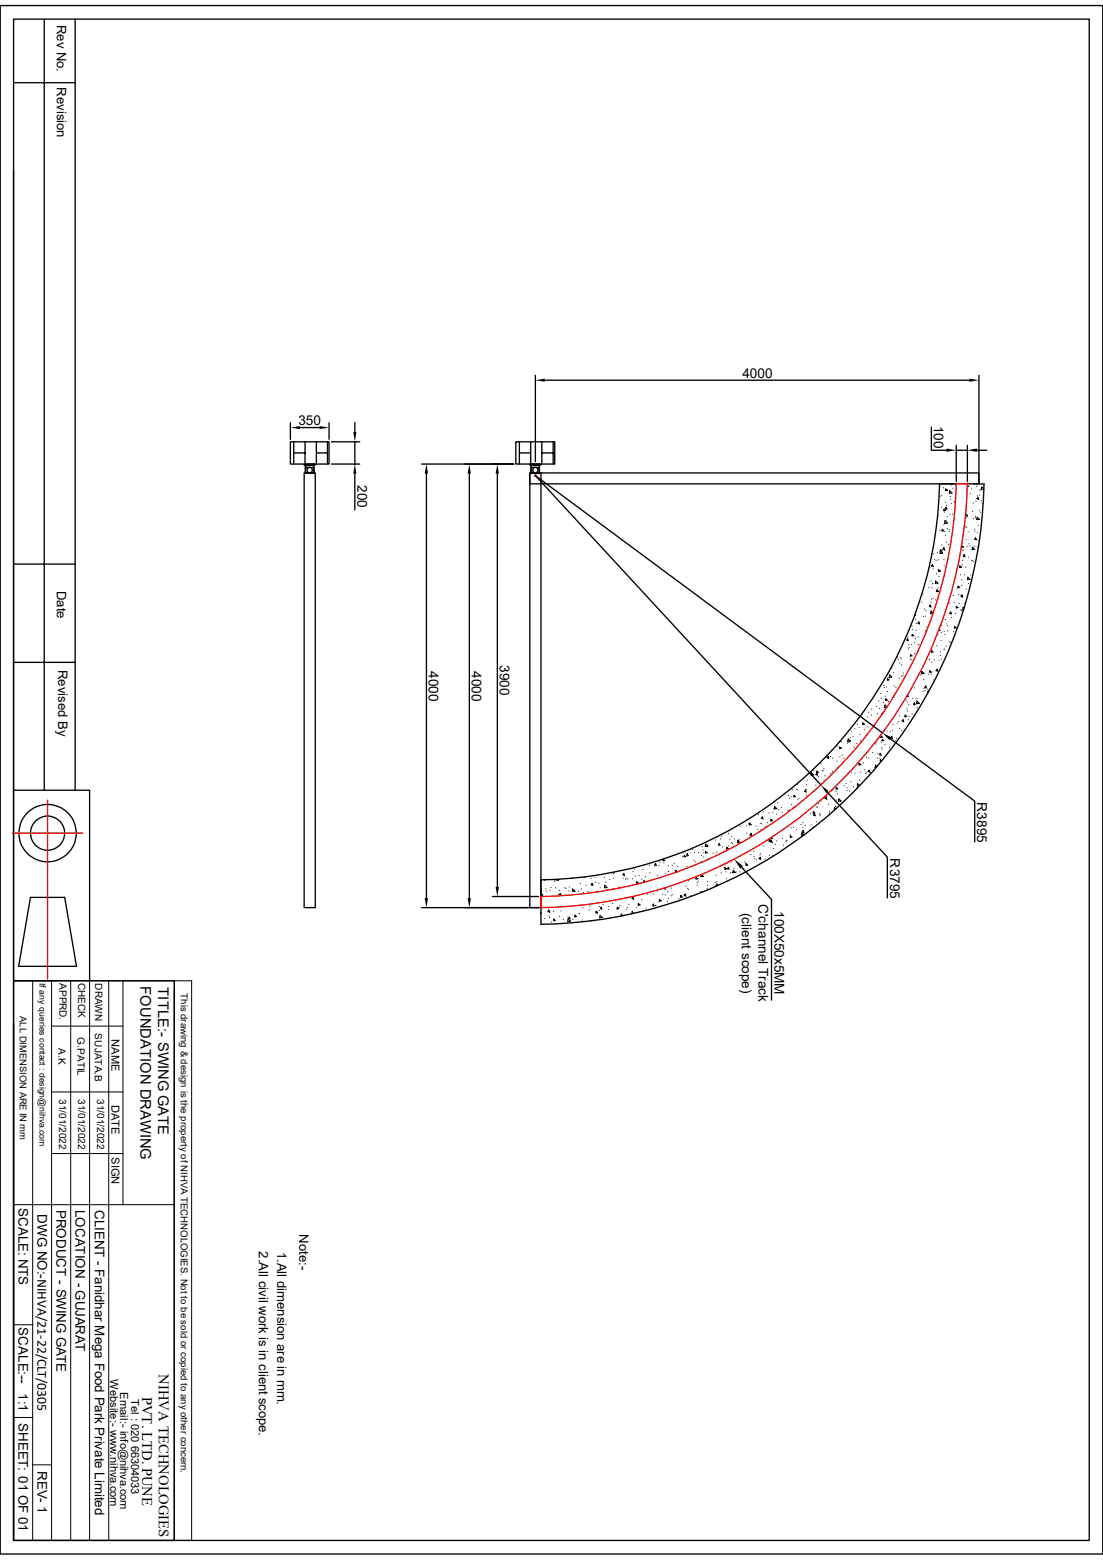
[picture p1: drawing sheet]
<svg xmlns="http://www.w3.org/2000/svg" width="210mm" height="297mm" viewBox="0 0 210 297" stroke-linecap="round" stroke-linejoin="round" font-family="sans-serif">
<g fill="none" stroke="#000" stroke-width=".25">
<path d="M0 1.1h210v294.8h-210zM0 1.1v294.8M2.6 3.6h204.8v289.7h-204.8zM2.6 15.7h11.7M8.4 3.6v146.9M14.3 3.6v146.9M2.6 32.6v117.9h14.5v36.2M101.9 71.5v16.4M103.8 72.4h80.8M186.4 71.5v20.5M55.3 84.1h7.4v4.2h-7.4zM55.3 80.5v3.2"/>
<path d="M55.9 86.2h2.2M55.9 84.1v4.2M57.1 81.4h3.7M57.9 90h2.1v82.8h-2.1zM57.9 88.3h2.1M58.1 84.1v4.2M58.2 89h1.6v1h-1.6zM58.2 88.6h1.6v1.4h-1.6zM58.2 88.6v1.4M60.2 86.2h2.2M60.2 84.1v4.2M62.4 84.1v4.2"/>
<path d="M62.7 80.5v3.2M63.1 88.3h5.4M63.1 84.1h5.4M67.6 80.4v1.9M67.6 84.1v4.2M67.6 90.2v6.9M80.3 88.3h17.5M81.2 90.2v80.8M89.4 90.2v80.8M94.7 90.2v78.7M98.2 84.1h7.4v4.2h-7.4zM98.9 84.1v4.2"/>
<path d="M98.9 86.2h2.1M100.9 90h2.1v82.8h-2.1zM100.9 90h85.5v2.1h-85.5zM100.9 88.3h2.1M101 84.1v4.2M101.1 88.6h1.6v1.4h-1.6zM101.1 88.6v1.4h1.6v-1h-1.6v1h1.6v-1.4M101.9 90.5l.1 .1h-.1zM103.2 84.1v4.2M103.2 86.2h2.1M105.3 84.1v4.2M177.3 81.3v4.4h2.9"/>
<path d="M182.1 84.8v6.9M182.1 85.7h2.1M182.1 92.1h-3.2a77 77 0 0 1-75.9 75.4v8.5a85.5 85.5 0 0 0 84.4-83.8l-2-.1M184.2 84.8v6.9M186 85.7h1.9M14.3 107.4h-11.7M14.3 126.1h-11.7M168 139.5l-66.1-48.9 54.4 58.8M2.6 150.5v36.2M157.5 150.8l11.5 12.4v7.7M169.5 140.6l16.1 11.9v7.8M5.8 170.9h6.5l2.3 13.1h-11z"/>
<path d="M80.3 172.8h22.2M93.8 170.7h8.7M141.2 165.1l5.7 6.1v19.2M2.6 186.7h30.6v106.6h-30.6zM2.6 194.8v98.5"/>
<circle cx="59" cy="89.5" r=".51"/>
<circle cx="101.9" cy="89.5" r=".51"/>
<circle cx="9.1" cy="158.6" r="5.5"/>
<circle cx="9.1" cy="158.6" r="3.3"/>
</g>
<g fill="none" stroke="#000" stroke-width=".19">
<path d="M57.9 88.3v.3h2.1v-.3M100.9 88.3v.3h2.1v-.3M178.6 98.3h.1M179 94.5h.1M179.2 96.5h.1M179.3 94.4h.1M179.6 92.9h.1M179.7 99.9h.1M179.7 96.9l.3 .3h-.3zM179.8 97.5h.1M179.9 99.1l.5 .5-.5 .1zM180 95.6h.1"/>
<path d="M180.1 93.1l.3 .2-.4 .1zM180.1 99.1h.1M180.1 96.6l.2 .3h-.3zM180.2 96.2h.1M180.3 93.3h.1M180.3 98.4h.1M180.8 93.4l.5 .5h-.5zM180.8 97.9h.1M180.9 95h.1M180.9 94.5h.1M181.1 92.2h.1M181.1 95.9h.1"/>
<path d="M181.2 92.3h.1M181.4 97.9h.1M181.4 93h.1M181.7 95.5h.1M181.7 95.7h.1M183.9 98.5h.1M184 96.4h.1M184 97.9l.2 .4-.3-.2zM184.2 92.4l.2 .2h-.3M184.7 94h.1M185 93.1h.1M185.2 97.4h.1"/>
<path d="M185.3 95.8h.1M185.3 98.7h.1M185.7 98.3h.1M185.7 98.6h.1M185.8 95.4h.1M185.9 92.6h.1M186.1 98.5l.4 .4h-.5zM186.1 94.4h.1M186.2 94.7l.2 .3h-.4zM186.4 97.2h.1M186.5 94.3h.1M186.6 93.3h.1"/>
<path d="M186.6 97.5h.1M186.7 93.1h.1M186.8 95.4h.1M187.1 95.8h.1M187.3 93.1l-.4-.4v.5l.4-.1M173.6 119.2h.1M173.7 119.8h.1M174.2 117.1l.1 .1h-.1M174.3 117.9h.1M174.4 118.7h.1M175 118.4l.1 .4-.3-.1zM175.5 114.6h.1"/>
<path d="M175.7 113.1h.1M175.8 117.4h.1M176 116h.1M176.2 117.3h.1M176.3 116.2h.1M176.4 119.3h.1M176.8 111.9h.1M177.1 107.9h.1M177.1 115.2l.1 .4-.2-.2zM177.2 116.9h.1M177.2 110.6h.1M177.2 114.7h.1"/>
<path d="M177.2 116.3l.5 .5h-.5l.1-.5M177.4 114h.1M177.4 111.9h.1M177.5 111.2h.1M177.5 107.5l.2 .4-.3-.2zM177.6 111.1h.1M177.6 108.3h.1M177.7 114h.1M177.8 105.5h.1M177.9 106.5h.1M178.1 114.2h.1M178.1 110.6l.5 .4-.5 .1z"/>
<path d="M178.2 106.7h.1M178.3 109.3h.1M178.4 112.3l.3 .3h-.3zM178.5 105.2h.1M178.6 112h.1M178.6 106.6h.1M178.8 109.8h.1M178.9 119.7l.1 .4M178.9 108.6h.1M178.9 101h.1M179 108.7l-.3 .1v-.3l.3 .3M179 104.9l.5 .4-.5 .1z"/>
<path d="M179.3 119.1h.1M179.3 103.8h.1M179.4 104.9h-.4l.1-.3 .3 .3M179.4 100.8l.3 .2-.3 .1zM179.7 106.6h.1M179.7 107.7h.1M179.8 104.6h-.3l.2-.3 .2 .3M179.9 104.8h.1M179.9 101.2h.1M180 117.9h.1M180 101.9h.1M180.1 103.3h.1"/>
<path d="M180.3 118.8h.1M180.4 119.2h.1M180.4 100.6h.1M180.5 106.5h.1M180.6 103.6h.1M180.7 100.8h.1M180.7 101.1h.1M180.8 114.8h.1M180.9 103.8h.1M181 116.5l.1 .4-.3-.1zM181.2 117.6h.1M181.5 113.4h.1"/>
<path d="M181.7 114.8h.1M181.7 119.3l.4 .2-.4 .1zM181.9 116.8h.1M182 110h.1M182.1 115.4l.3 .3h-.3zM182.2 112.1h.1M182.4 111.6l.4 .2-.4 .1zM182.5 113.2h.1M182.6 114.9h.1M182.7 108.1h.1M182.8 107.7l.3 .3h-.3zM182.8 116.1h.1"/>
<path d="M182.9 109.4h.1M183 113.3h.1M183 116.2h.1M183.1 110.4h.1M183.1 103.9l.3 .2-.3 .1M183.1 104v.2M183.1 111.5h.1M183.2 113.3l.1 .4-.3-.1zM183.2 107.5h.1M183.3 106.7h.1M183.3 104.8h.1M183.3 104.7h.1"/>
<path d="M183.5 101.8h.1M183.6 115.8l-.2-.2-.1 .5h.2M183.6 114.9h.1M183.6 105.6l.1 .4-.3-.1zM183.6 100.2l.2 .1M183.6 109.4h.1M183.7 100.3h-.1M183.9 107.9h.1M183.9 102.7h.1M184 100.4h.1M184 112.1h.1M184.1 104.1h.1"/>
<path d="M184.3 109.9l.4 .4-.5 .1zM184.3 101.3h.1M184.4 106.1h.1M184.4 111.1h.1M184.5 103.5h.1M184.7 104h.1M184.8 109.5h.1M185 106.7h.1M185 106.8h.1M185.2 104.2l.4 .4h-.5zM185.3 106.9h.1M185.5 104h.1"/>
<path d="M185.6 101.1h.1M185.6 100.8h.1M185.8 102.4l.1 .3h-.3zM186.1 104.1h.1M186.1 101.3h.1M186.2 102.9h.1M186.3 100h.1M162.1 139.2h.1M162.7 138.8h.1M163.2 137.9h.1M163.5 138.5h.1M163.7 139.8h.1"/>
<path d="M164.1 136.1h.1M164.3 137.6l.3 .3-.3 .1zM164.5 138.9h.1M165.2 138.4h.1M165.2 136.5h.1M165.4 135.6h.1M165.9 135h.1M165.9 136.1h.1M166.5 138.1h.1M166.9 134.5h.1M167 135.9h.1M167.3 133.5h.1"/>
<path d="M167.5 134.9h.1M167.6 132h.1M167.7 140l.3 .4h-.5l.1-.3M167.7 136.2h.1M167.8 132.9h.1M168.1 135.8l-.2 .2M168.2 133.8h.1M168.3 130.5h.1M168.3 130.9h.1M168.6 132.5h.1M168.6 133.3h.4l-.3-.2-.1 .3M168.8 130.8h.1"/>
<path d="M168.9 139.2h.1M168.9 134.6l-.4-.4-.1 .5h.5M169 131.7h.1M169 129.5h.3l-.3-.3v.3M169.2 133.6h.1M169.4 128.5l.4 .4-.5 .1zM169.5 139.3h.1M169.8 127.2h.1M169.9 139.1h.1M170 137.9h.1M170.1 128.1h.1M170.2 132.5l-.1 .3"/>
<path d="M170.2 130.6h.1M170.4 132h.1M170.6 130.9h.1M170.7 125.1h.1M170.8 137.7h.1M171.1 125.6h.1M171.1 137.4h.1M171.2 129.1h.1M171.3 138.7h.1M171.3 136.3h.1M171.3 126.2h.1M171.5 125.2h.1"/>
<path d="M171.6 125.4h.1M171.6 128.7h.1M171.6 126.6h.1M171.7 139.1h.1M171.9 128.6h.1M172 137l.1 .4-.4-.1zM172 128.1h.1M172.3 136.1l.3 .3-.3 .1zM172.5 133.3h.1M172.7 135h.1M172.7 133.7h.1M172.8 132.4l.2 .1-.4 .1"/>
<path d="M172.8 121.6l.1 .4-.3-.1zM172.8 135.4h.1M172.8 121.2h.1M172.9 137h.1M173 123.6h.1M173 122.7h.1M173.1 134.2h.1M173.1 136.4h.1M173.1 123.3h.1M173.4 125.5h.1M173.4 125.6h.1M173.6 122.7h.1"/>
<path d="M173.7 135.9h.1M173.7 124.8l-.4 .1 .1-.3 .3 .3M173.7 120.8l.3 .2-.3 .1zM173.8 133h.1M174.1 122.3h.1M174.1 133.8l.1 .4-.3-.1zM174.1 131h.1M174.2 124.4h.1M174.3 121.6h.1M174.4 120h.1M174.5 133.4h.1M174.5 133.7h.1"/>
<path d="M174.6 133h.1M174.6 134.7h.1M174.6 133.5l.4 .4-.5 .1zM174.8 121.3h.1M174.8 122.8h.1M175 122.6h.1M175.2 128.5h.1M175.5 127.8l.4 .4M175.5 128.3h.1M175.5 127.8l-.1 .5 .5-.1M175.7 128.1h.1M175.7 131.7h.1"/>
<path d="M175.9 129.4h.1M175.9 131.1h.1M176.1 131.4h.1M176.2 120.1h.1M176.3 130.6l.1 .4-.3-.1zM176.7 131.2h.1M176.8 128.4h.1M176.8 131.7l-.1-.1v.3M176.9 125.5h.1M177 125.6h.1M177.1 124h.1M177.3 128.4h.1"/>
<path d="M177.3 126.1h.1M177.3 124.2l.4-.1-.3-.2v.3M177.4 128l-.4-.3v.3h.3M177.8 129.5h.1M177.9 125.6h.1M178.4 122.9h.1M178.4 127.4l.2 .4-.4-.1zM178.6 120.7h.1M178.7 120l.3 .1M178.7 125.7h.1M179 124.8h.1M179 124.1h.1"/>
<path d="M179.2 122h.1M179.2 125.5h.1M179.2 120.4h.1M179.7 123.7h.1M179.7 123.6h.1M179.7 120.2h.1M179.9 120.8h.1M180.1 123h.1M180.4 120.1h.1M180.7 122.1h.1M180.9 122.3h.1M181.5 120.3h.1"/>
<path d="M136.2 159.9h.1M136.6 159.4h.1M137.2 159.7h.1M137.3 159.2h.1M138.7 158.7h.1M138.9 159.8h.1M139.3 159.3h.1M139.8 159.7h.1M140.5 160l.4 .4h-.5l.1-.4M140.7 159.9h.1M140.9 157.3h.1M142.2 158.6h.1"/>
<path d="M142.2 157.2h.1M142.5 156.8h.1M142.7 156.8l.3 .2-.3 .1zM142.8 156.7h.1M143 158.7l.1 .4-.3-.1zM143 158.7h.1M143.9 157.3h.1M144.3 157.9h.1M144.4 155.1h.1M144.7 156.8h.1M144.9 157.9h.1M144.9 158.1h.1"/>
<path d="M145 156.8h.1M145.2 155.5l.1 .4-.4-.1zM145.3 154.6h.1M145.7 157.3h.1M146.1 156.6h.1M146.4 154.8h.1M146.4 159.9l.4 .2-.4 .1zM146.5 159.7h.1M146.6 159.8h.1M146.8 156l.3 .3h-.3zM146.8 159.5l.2 .2h-.5M147 159.5h.1"/>
<path d="M147.2 154.6h.1M147.4 152.7h.1M147.5 153.5l.4 .5h-.5zM147.9 155h.1M148 152.8h.1M148.3 154.2h.1M148.5 151.9h.1M148.8 153.7h.1M148.9 154.7h.1M149 159.6h.1M149.8 160h.1M150 154.3h.1"/>
<path d="M150.1 151.5h.1M150.2 154.2h.1M150.3 152h.1M150.5 159h.1M150.6 151.7h.1M150.6 157.6h.1M150.7 153.2h.1M150.8 159.3l-.3 .1v-.3l.3 .3M150.8 150.4h.1M151.1 157.5h.1M151.2 151.4l.3 .3h-.4zM151.3 153.8l-.1-.2-.2 .3"/>
<path d="M151.6 150.2h.1M151.7 157.9h.1M151.8 149.4h.1M151.8 150.4h.1M151.8 152.3h.1M152.1 152.1h.1M152.3 155.7h.1M152.5 157h.1M152.7 159h.1M152.9 157.6h.1M152.9 156.6h.1M152.9 158.1l-.2 .3 .4 .1-.1-.4"/>
<path d="M153.1 159h-.4M153.1 159l-.4-.5v.5M153.3 157.1h.1M153.4 150.4l.1 .4-.3-.1zM153.5 150.3h.1M153.5 149.4h.1M153.6 151.4h.1M153.7 148.5h.1M153.7 151.6h.1M154.3 154.9h.1M154.4 157.1h.1M154.5 147.5h.1"/>
<path d="M154.5 147.1l.4 .4-.5 .1zM154.6 157.6h.1M154.8 154.8h.4l-.3-.3-.1 .4M154.9 146.7h.1M155 150.6h.1M155.1 154.9l.1 .4-.3-.1zM155.2 148.3h.1M155.3 149.5h.1M155.4 156.5h.1M155.5 146.8l.3 .3-.3 .1zM155.5 153.7h.1M155.5 147.2l.2 .4-.4-.1z"/>
<path d="M155.6 153.6h.1M155.8 147.9h.1M155.8 153h.1M156.1 154.9h.1M156.1 155.1h.1M156.2 155.3h.1M156.3 152.5h.1M156.3 145.4h.1M156.5 146.7h.1M156.7 146.8h.1M156.8 146.3h.1M156.9 148.5h.1"/>
<path d="M157.1 147.7h.1M157.3 151.7l.1 .4-.3-.1zM157.4 151.7h.1M157.4 152.2h.1M157.5 144.1h.1M157.7 144l.1 .4-.3-.1zM157.7 153.1h.1M157.9 155h.1M157.9 154.8h.1M157.9 154.5h.1M158.1 147.3h.1M158.1 144.1h.1"/>
<path d="M158.5 146.9h.1M158.5 144.4h.1M158.6 150.4h.1M159 153.5h.1M159.1 154l-.2-.2v.3h.2M159.1 153.5h.1M159.2 150.7h.1M159.2 152.3h.1M159.2 150.2v-.3l.3 .3h-.3M159.4 144.9h.1M159.4 151.1h.1M159.5 142.1h.1"/>
<path d="M159.6 146.2v-.1v.2M159.7 152.1l.4 .4-.5 .1zM159.9 142.2l.3 .3h-.3zM159.9 144.1h.1M160 141.1l-.1 .1M160.2 141.2h.1M160.2 142.4h.1M160.4 143.8h.1M160.7 144.4h.1M160.7 149.6h.1M161.1 149.2h.1M161.2 150.5h.1"/>
<path d="M161.3 150h.1M161.3 141.5h.1M161.5 140.7l.4 .4h-.5zM161.6 141.4h.1M161.8 150.6h.1M161.9 140.4h.1M162 148.8h.1M162.1 147h.1M162.3 143.1h.1M162.4 140.3h.1M162.5 149.7h.1M162.6 142.3h.1"/>
<path d="M162.8 147.2h.1M163.1 141.5h.1M163.2 149.5l.4-.1-.3-.2-.1 .3M163.4 149.9l-.1-.1-.1 .3M163.6 145.3l.3 .3-.3 .1zM163.7 148.5h.1M163.8 141h.1M163.9 147h.1M164.4 145.2h.1M164.6 146.6h.1M164.8 147.3h.1M164.9 147h.1"/>
<path d="M165 144.2h.1M165.3 144.3h.1M165.5 146.6l.1 .4-.3-.1zM165.7 147.1h.1M166.1 143.3h.1M166.7 141.6h.1M167 141.3h.1M167 145.9l-.3-.2-.1 .4h.2M167 144.4h.1M167.1 143.5h.1M167.3 140.6h.1M167.5 144.4h.1"/>
<path d="M167.6 143.4l-.2 .3 .4 .1-.2-.4M167.8 141.3h.1M167.9 142.4h.1M167.9 144.8l-.3-.2v.3h.3M167.9 142.6h.1M168 140.8l.3 .2-.4 .1zM168.5 141.7h.1M169.4 142.3h.1M169.8 140.2l.1 .4-.3-.1zM170.3 141.8h.1M170.6 141.1h.1M170.7 140.5h.1"/>
<path d="M103 170.1l.3 .3h-.3M103.7 174.9h.1M103.7 167.6h.1M103.9 169.2h.1M104 169.7h.1M104.4 173.1h.1M104.5 173.3l.2 .4-.3-.1zM104.6 174.4h.1M104.6 174.7h.1M104.7 169.5h.1M104.9 169h.1M104.9 175.5h.1"/>
<path d="M105.4 173.6h.1M105.4 175l.3 .3h-.3zM105.5 175h.1M105.6 167.8h.1M105.6 167.7h.1M105.8 169h.1M106.1 167.4l-.1 .2M106.2 167.4l.2 .2h-.4M106.3 170.3h.1M106.5 169.5h.1M106.5 174.5h.1M106.7 170.1l.1 .4-.3-.2z"/>
<path d="M106.7 175.8h.1M106.8 173.4h.1M107.2 175h.1M107.5 169h.1M107.7 169.1h.1M107.9 170.4h.1M108.1 174.6h.1M108.2 175l-.1 .5 .5-.1-.5-.4M108.3 169.6h.1M108.4 168.9h.1M108.4 174.6l.1 .4-.3-.1zM108.5 175.3h.1"/>
<path d="M109 167.2h-.2M109 169.2l.5 .5h-.5zM109.1 175.1h.1M109.5 174.2l.3 .3-.4 .1zM110.1 169.7h.1M110.2 173.9h.1M110.3 173.9h.1M110.5 172.5h.1M110.5 168.2h.1M110.7 169.2h.1M110.8 175.2h.1M111 172.8h.1"/>
<path d="M111.1 169.9h.1M111.2 167.1h.1M111.2 172.4h.1M111.5 167h.1M111.5 168.5h.1M111.9 169.8h.1M112.1 173.3h.1M112.3 172.5h.1M112.4 175.3h.1M112.5 167.2h.1M112.6 175.2h.1M112.9 168.6l-.2-.4-.1 .3 .3 .1"/>
<path d="M113.3 167h.1M113.4 167.9h.1M113.5 173.5l.3 .3h-.3zM113.6 173.5h.1M113.7 169.8h.1M113.7 173.8h.1M113.8 169.8v-.1l.2 .1M114 168.1h.1M114 172.6h.1M114.1 173.4h.1M114.3 169h.1M114.3 174.7h.1"/>
<path d="M114.3 174.3l.4 .4-.5 .1zM114.5 172.7l.1 .4-.3-.1zM114.8 172.2h.1M115.1 167.1h.1M115.1 168.5l.5 .5h-.5zM115.3 168h.1M115.5 169.3h.1M115.8 172.6h.1M115.9 173.2h.1M116.1 167.4h.1M116.2 174.8h.1M116.6 172h.1"/>
<path d="M116.7 169.2h.1M116.8 166.3h.1M116.8 167.2h.1M116.9 166.2h.1M117.5 173.1l.3-.1-.3-.2v.3M117.6 172.7h.1M117.9 172.8h.1M118 172.4h.1M118 169.1l-.1-.2v.2M118.5 174.4l-.1-.4-.2 .3 .2 .1M118.6 167.2h.1M118.8 166.3l.1 .4-.3-.1z"/>
<path d="M119.1 167.4h.1M119.3 173.1h.1M119.3 167.2h.1M119.4 172.8h.1M119.5 167.3h.1M119.7 172.2h.1M120.4 167.3h.1M120.4 173.5h.1M120.5 165.9h.1M120.5 170.8l.2 .4-.3-.1zM120.7 173.9l-.3-.3-.1 .4M120.8 165.5h.1"/>
<path d="M120.9 166.8h.1M121.2 172.8h.1M121.2 167.8v.5M121.2 167.9l.5 .3M121.5 172.4h.1M121.6 172.2h.1M121.6 168.3h-.4M121.7 166.7h.1M121.8 173.6h.1M121.9 168.2h.1M121.9 172.3h-.4v-.3l.4 .3M122.2 171.3h.1"/>
<path d="M122.2 167.4h.1M122.4 165.6h.1M122.8 167.9l-.1-.3-.2 .3 .2 .1M122.9 166.9h.1M123 172.9h.1M123.3 170.3h.1M123.7 164.7h.1M123.7 166.2h.1M124 167.4h.1M124.4 170.2h.1M124.4 172.1l.1 .4-.3-.1zM124.5 164.9h.1"/>
<path d="M124.8 172.4h.1M124.8 164.4l.2 .4-.3-.1zM124.9 172.3h.1M125.1 166.6h.1M125.2 169.6h.1M125.4 164.8h.1M125.4 171.7h.1M125.6 171.3l.3 .2-.3 .1zM125.6 164.1h.1M126.2 170.3h.1M126.2 163.9l.4-.1-.3-.2-.1 .3M126.4 164.3h.1"/>
<path d="M126.6 169l.1 .3-.3-.2M126.7 170.4h.1M126.7 166.3h.1M127 171.7h.1M127.1 169.7h.1M127.2 164.8h.1M127.3 171h.1M127.3 165.9h.1M127.8 170.6h.1M127.8 169.1h.1M128 164.8h.1M128 170.3h.1"/>
<path d="M128.4 164.3h.1M128.5 165.7h.1M128.9 166l-.2-.3-.1 .3 .2 .1M129 164.9h.1M129.2 171.1h.1M129.6 170.5l.3 .3-.3 .1zM129.8 170.4h.1M130 163.1h.1M130 162.4h.1M130.4 162.2h.1M130.5 170.2l.1 .4-.3-.1zM130.6 168.7h.1"/>
<path d="M130.6 163.1l-.3 .1v-.3l.3 .2M130.7 162.8l.2-.3 .1 .4-.3-.1M130.8 165h.1M130.9 163h.1M130.9 169.1h.1M131.1 169.3h.1M131.1 167.7h.1M131.5 170.5h.1M131.9 161.8h.1M132.1 163.8h.1M132.2 162.3h.1M132.4 164.1h.1"/>
<path d="M132.6 167.2h.1M132.6 167l.2 .4-.4-.1zM132.7 168.1h.1M132.8 168.5h.1M132.9 167.8h.1M132.9 167.3h.1M133 162.3h.1M133.3 169.8h.1M133.4 166.9h.1M133.6 164h.1M133.6 162.9h.1M133.6 166.5l.3 .3-.5 .1 .1-.4"/>
<path d="M133.7 161.2h.1M133.7 169.8l-.1 .1M133.8 161.8h.1M134 162.3h.1M134 163.2h.1M134.3 166.2h.1M134.3 162.4l.4-.1-.4-.2v.3M134.6 169.1h.1M134.7 167.8h.1M134.7 168.6h.1M134.8 161.1l-.5 .1 .1-.5 .4 .4M135.8 162.4h.1"/>
<path d="M136.2 168h.1M136.3 168.6l.2-.3 .1 .3M136.3 168.6l.2 .1M136.4 166.6h.1M136.4 162.3h.1M136.5 167.9h.1M136.9 160.6l.2 .4-.3-.1zM137.3 166.2h.1M137.6 161.2h.1M137.9 165.2h.1M138 165.2l.3 .2-.3 .1zM138 164.6h.1"/>
<path d="M138.2 166h.1M138.3 167.3h.1M138.4 161.3l.3 .3-.4 .1zM138.4 164.4h.1M138.6 161.6h.1M138.6 161h.1M138.7 165.1l.1 .4-.3-.1zM139.1 166.2h.1M139.2 164.1h.1M139.3 160.4h.1M139.4 160.6h.1M139.6 165.7l.4 .4-.5 .1z"/>
<path d="M139.7 165.3h.1M140.2 166h.1M140.9 166h.1M141.5 165.4h.1M141.8 164.1h.1M141.9 164.3h.1M142.1 164.5l.3 .2-.4 .1zM142.9 162.7h.1M143.5 162.1h.1M143.6 163.1h.1M143.7 163.4h.1M144 163.7h.1"/>
<path d="M144.7 162.8h.1M144.7 162.6h.1M144.7 163.2l.2 .4-.4-.1zM145.4 161h.1M145.6 163.5h.1M146.1 160h.1M146.5 162.8h.1M146.9 160l.1 .4-.3-.1zM147.2 162.9h.1M147.3 161.5h.1M147.6 160.7h.1M147.9 160.1h.1"/>
<path d="M149.1 160.9h.1M149.6 160.1h.1M149.7 160.1h.1M2.6 186.7h30.6M6.2 186.7v106.6M9.8 195.4h13.6M9.8 186.7v106.6M13.5 186.7v106.6M17.1 186.7v106.6M20.7 186.7v106.6M23.4 186.7v42.7M33.2 186.7h3.3v106.6h-3.3z"/>
<path d="M33.2 188.6v104.7M9.8 219.6h13.6M9.8 207.9h13.6M2.6 229.4h30.6M2.6 252.2h3.6M2.6 269.9h3.6M6.2 278.9h3.6"/>
</g>
<g fill="none" stroke="#f00" stroke-width=".25">
<path d="M101.8 90.6h.3M101.9 90.4v.3M2.4 158.6h.6M3.1 158.6h.1M3.3 158.6h.7M4.1 158.6h.2M4.4 158.6h.7M5.2 158.6h.2M5.5 158.6h.7M6.3 158.6h.1M6.6 158.6h.6M7.4 158.6h.1"/>
<path d="M7.7 158.6h.6M8.5 158.6h.1M8.7 158.6h.7M9.1 152.4v.7M9.1 153.2v.1M9.1 153.5v.6M9.1 154.3v.1M9.1 154.6v.6M9.1 155.4v.1M9.1 155.6v.7M9.1 156.4v.1M9.1 156.7v.7"/>
<path d="M9.1 157.5v.1M9.1 157.8v.7M9.1 158.6v.1M9.1 158.8v.7M9.1 159.6v.2M9.1 159.9v.7M9.5 158.6h.2M9.8 158.6h.7M10.6 158.6h.2M10.9 158.6h.7M11.7 158.6h.1M11.9 158.6h.7"/>
<path d="M12.7 158.6h.2M13 158.6h.7M13.8 158.6h.2M14.1 158.6h.7M14.9 158.6h.1M15.2 158.6h.5M9.1 160.7v.2M9.1 161v.7M9.1 161.8v.1M9.1 162.1v.6M9.1 162.9v.1M9.1 163.2v.6"/>
<path d="M9.1 164v.1M9.1 164.2v.7M9.1 165v.1M9.1 165.3v.6M9.1 166.1v.1M9.1 166.4v.6M9.1 167.2v.1M9.1 167.4v.7M9.1 168.2v.2M9.1 168.5v.7M9.1 169.3v.1M9.1 169.6v.7"/>
<path d="M9.1 170.4v.1M9.1 170.6v.7M9.1 171.5v.1M9.1 171.7v.7M9.1 172.5v.2M9.1 172.8v.7M9.1 173.6v.1M9.1 173.9v.6M9.1 174.7v.1M9.1 174.9v.7M9.1 175.7v.2M9.1 176v.7"/>
<path d="M9.1 176.8v.2M9.1 177.1v.7M9.1 177.9v.1M9.1 178.1v.7M9.1 178.9v.2M9.1 179.2v.7M103 170.7a80.2 80.2 0 0 0 79.1-78.6h2.1a82.3 82.3 0 0 1-81.2 80.7zM9.1 180v.2M9.1 180.3v.7M9.1 181.1v.1M9.1 181.4v.6M9.1 182.2v.1"/>
<path d="M9.1 182.5v.6M9.1 183.3v.1M9.1 183.5v.7M9.1 184.3v.1M9.1 184.6v.7M9.1 185.4v.1M9.1 185.7v.7"/>
</g>
<g fill="#000">
<path d="M101.9 72.4l1.9-.3v.6zM184.6 72.1l1.8 .3-1.8 .3zM55.3 81.4l1.8-.3v.6zM60.8 81.1l1.9 .3-1.9 .3zM67.3 82.3h.6l-.3 1.8zM67.6 88.3l.3 1.9h-.6zM81.2 88.3l.3 1.9h-.6zM89.4 88.3l.3 1.9h-.7zM94.7 88.3l.3 1.9h-.6zM180.2 85.4l1.9 .3-1.9 .3zM184.2 85.7l1.8-.3v.6zM156.3 149.4l1.5 1.2-.5 .4z"/>
<path d="M168 139.5l1.7 .9-.4 .5zM80.9 171h.6l-.3 1.8zM89 171h.7l-.3 1.8zM94.4 168.9h.6l-.3 1.8zM139.8 163.6l1.7 1.3-.5 .5z"/>
</g>
<g font-size="2.8">
<text x="26.8" y="187.8" transform="rotate(90 26.8 187.8)">FOUNDATION DRAWING</text>
<text x="30.1" y="188" transform="rotate(90 30.1 188)">TITLE:- SWING GATE</text>
<text x="30.3" y="261.6" transform="rotate(90 30.3 261.6)">NIHVA TECHNOLOGIES</text>
<text x="27.1" y="265.9" transform="rotate(90 27.1 265.9)">PVT. LTD. PUNE</text>
</g>
<g font-size="2.6">
<text x="141.4" y="71.9">4000</text>
<text x="56.8" y="80.9">350</text>
<text x="177.8" y="81.1" transform="rotate(90 177.8 81.1)">100</text>
<text x="68.1" y="92.4" transform="rotate(90 68.1 92.4)">200</text>
<text x="81.7" y="127.8" transform="rotate(90 81.7 127.8)">4000</text>
<text x="89.8" y="127.8" transform="rotate(90 89.8 127.8)">4000</text>
<text x="95.2" y="126.7" transform="rotate(90 95.2 126.7)">3900</text>
<text x="186.1" y="152.8" transform="rotate(90 186.1 152.8)">R3895</text>
<text x="169.5" y="163.4" transform="rotate(90 169.5 163.4)">R3795</text>
<text x="141.3" y="173.7" transform="rotate(90 141.3 173.7)">(client scope)</text>
<text x="144.4" y="172.1" transform="rotate(90 144.4 172.1)">C'channel Track</text>
<text x="147.5" y="173.4" transform="rotate(90 147.5 173.4)">100X50x5MM</text>
</g>
<g font-size="2.5">
<text x="10.8" y="4.7" transform="rotate(90 10.8 4.7)">Rev No.</text>
<text x="10.8" y="16.6" transform="rotate(90 10.8 16.6)">Revision</text>
<text x="10.8" y="112.5" transform="rotate(90 10.8 112.5)">Date</text>
<text x="11" y="127.5" transform="rotate(90 11 127.5)">Revised By</text>
<text x="3.5" y="230" transform="rotate(90 3.5 230)">SCALE: NTS</text>
<text x="7.1" y="231.2" transform="rotate(90 7.1 231.2)">DWG NO:-NIHVA/21-22/CLT/0305</text>
<text x="10.8" y="230.3" transform="rotate(90 10.8 230.3)">PRODUCT - SWING GATE</text>
<text x="14.4" y="230.3" transform="rotate(90 14.4 230.3)">LOCATION - GUJARAT</text>
<text x="18" y="230.4" transform="rotate(90 18 230.4)">CLIENT - Fanidhar Mega Food Park Private Limited</text>
<text x="49.3" y="238.3" transform="rotate(90 49.3 238.3)">2.All civil work is in client scope.</text>
<text x="52.8" y="238.3" transform="rotate(90 52.8 238.3)">1.All dimension are in mm.</text>
<text x="57" y="235" transform="rotate(90 57 235)">Note:-</text>
<text x="3.5" y="252.7" transform="rotate(90 3.5 252.7)">SCALE:--</text>
<text x="3.5" y="265.3" transform="rotate(90 3.5 265.3)">1:1</text>
<text x="3.5" y="271" transform="rotate(90 3.5 271)">SHEET: 01 OF 01</text>
<text x="7.2" y="280" transform="rotate(90 7.2 280)">REV- 1</text>
</g>
<g font-size="2.1">
<text x="21.3" y="197.9" transform="rotate(90 21.3 197.9)">NAME</text>
<text x="21.3" y="210.3" transform="rotate(90 21.3 210.3)">DATE</text>
<text x="21.3" y="220.3" transform="rotate(90 21.3 220.3)">SIGN</text>
<text x="21" y="262.6" transform="rotate(90 21 262.6)">Website:- www.nihva.com</text>
<text x="22.9" y="265" transform="rotate(90 22.9 265)">Email:- info@nihva.com</text>
<text x="25" y="266.3" transform="rotate(90 25 266.3)">Tel : 020 66304033</text>
</g>
<g font-size="1.9">
<text x="11.3" y="187.2" transform="rotate(90 11.3 187.2)">APPRD.</text>
<text x="14.9" y="187.1" transform="rotate(90 14.9 187.1)">CHECK</text>
<text x="18.1" y="187.2" transform="rotate(90 18.1 187.2)">DRAWN</text>
<text x="14.8" y="197.5" transform="rotate(90 14.8 197.5)">G.PATIL</text>
<text x="18.1" y="196.8" transform="rotate(90 18.1 196.8)">SUJATA.B</text>
<text x="11.1" y="199.6" transform="rotate(90 11.1 199.6)">A.K</text>
<text x="11.3" y="209.3" transform="rotate(90 11.3 209.3)">31/01/2022</text>
<text x="14.9" y="209.3" transform="rotate(90 14.9 209.3)">31/01/2022</text>
<text x="18.5" y="209.3" transform="rotate(90 18.5 209.3)">31/01/2022</text>
</g>
<g font-size="1.8">
<text x="34.5" y="189.1" transform="rotate(90 34.5 189.1)">This drawing &amp; design is the property of NIHVA TECHNOLOGIES. Not to be sold or copied to any other concern.</text>
<text x="3.8" y="193.4" transform="rotate(90 3.8 193.4)">ALL DIMENSION ARE IN mm</text>
</g>
<text font-size="1.7" x="7.5" y="187.2" transform="rotate(90 7.5 187.2)">If any queries contact : design@nihva.com</text>
</svg>
